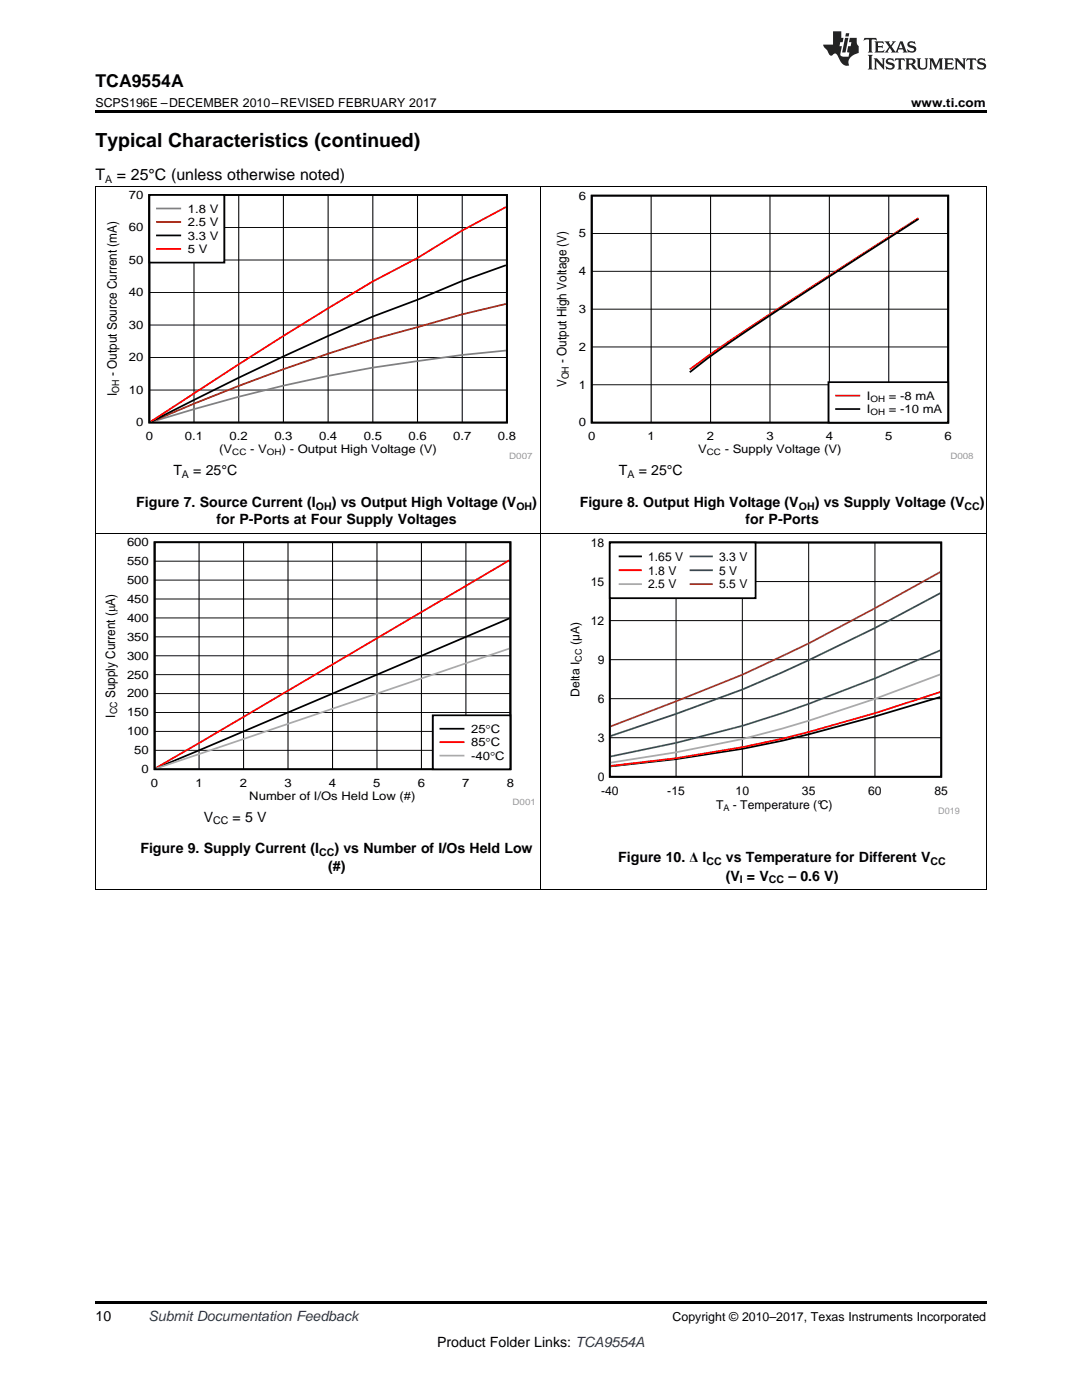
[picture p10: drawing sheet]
<svg xmlns="http://www.w3.org/2000/svg" width="216mm" height="279mm" viewBox="0 0 216 279" stroke-linecap="round" stroke-linejoin="round" font-family="sans-serif">
<path d="M19 259.7h177.8v.5h-177.8z" fill="#000"/>
<path d="M19.1 106.4v71.1M107.9 106.4v71.1M196.8 106.4v71.1M19 177.5h177.8" fill="none" stroke="#000" stroke-width=".2"/>
<path d="M113.3 107.3h78.2v55.2h-78.2z" fill-rule="evenodd" fill="#fff"/>
<path d="M121.7 108.3h66.1v46.7h-66.1zM187.6 139.1l-13 3.9a249.5 249.5 0 0 1-52.8 9.9" fill="none" stroke="#000" stroke-width=".35"/>
<path d="M121.7 116.1h66.1M134.9 108.3v46.7M148.1 108.3v46.7M161.4 108.3v46.7M174.6 108.3v46.7M121.7 139.4h66.1M121.7 131.7h66.1M121.7 123.9h66.1M121.7 147.2h66.1" fill="none" stroke="#000" stroke-width=".2"/>
<path d="M187.6 138.1a273.6 273.6 0 0 1-52.7 13.2l-13.1 1.6" fill="none" stroke="#f00" stroke-width=".35"/>
<path d="M187.6 134.6a301.4 301.4 0 0 1-39.5 12.9l-13.2 2.6-13.1 2.1" fill="none" stroke="#aaa" stroke-width=".35"/>
<path d="M187.6 129.8a320.8 320.8 0 0 1-39.5 15.1l-13.2 3.4-13.1 2.7" fill="none" stroke="#295c75" stroke-width=".35"/>
<path d="M187.6 118.4a328.7 328.7 0 0 1-65.8 28.5" fill="none" stroke="#286b49" stroke-width=".35"/>
<path d="M187.6 114.2l-13 7.2a297.4 297.4 0 0 1-39.7 18.6l-13.1 5" fill="none" stroke="#9e3a3a" stroke-width=".35"/>
<path d="M121.7 108.3h29.1v11.1h-29.1z" fill-rule="evenodd" fill="#fff"/>
<path d="M121.7 108.3h29.1v11.1h-29.1zM123.6 111h4.3" fill="none" stroke="#000" stroke-width=".35"/>
<path d="M123.6 113.8h4.3" fill="none" stroke="#f00" stroke-width=".35"/>
<path d="M123.6 116.6h4.3" fill="none" stroke="#aaa" stroke-width=".35"/>
<path d="M137.8 111h4.3" fill="none" stroke="#295c75" stroke-width=".35"/>
<path d="M137.8 113.8h4.3" fill="none" stroke="#286b49" stroke-width=".35"/>
<path d="M137.8 116.6h4.3" fill="none" stroke="#9e3a3a" stroke-width=".35"/>
<path d="M30.9 108.2h70.9v45.3h-70.9zM101.6 123.4l-70.5 30" fill="none" stroke="#000" stroke-width=".36"/>
<g fill="none" stroke="#000" stroke-width=".2">
<path d="M30.9 119.5h70.9M30.9 115.8h70.9M30.9 112h70.9M39.7 108.2v45.3M48.6 108.2v45.3M57.5 108.2v45.3M66.4 108.2v45.3M75.2 108.2v45.3M84.1 108.2v45.3M93 108.2v45.3M30.9 138.4h70.9M30.9 134.6h70.9"/>
<path d="M30.9 130.9h70.9M30.9 127.1h70.9M30.9 123.3h70.9M30.9 149.7h70.9M30.9 146h70.9M30.9 142.2h70.9"/>
</g>
<path d="M101.6 111.8l-70.6 41.5" fill="none" stroke="#f00" stroke-width=".36"/>
<path d="M101.6 129.4l-70.4 24" fill="none" stroke="#aaa" stroke-width=".36"/>
<path d="M86.4 142.8h15.4v10.7h-15.4z" fill-rule="evenodd" fill="#fff"/>
<path d="M29.8 38.9h71.4v45.4h-71.4zM101 52.9l-8.8 3.2-8.9 3.7-8.9 3.4a634.1 634.1 0 0 0-44.3 21M86.4 142.8h15.4v10.7h-15.4zM87.9 145.4h4.6" fill="none" stroke="#000" stroke-width=".36"/>
<path d="M101 41.3l-8.8 4.7-8.9 5.5-8.9 4.7a1011.6 1011.6 0 0 0-44.3 28M87.9 148.1h4.6" fill="none" stroke="#f00" stroke-width=".36"/>
<path d="M87.9 150.8h4.6" fill="none" stroke="#aaa" stroke-width=".36"/>
<g fill="none" stroke="#000" stroke-width=".2">
<path d="M19.1 37.2v69.2M38.7 38.9v45.4M47.6 38.9v45.4M56.6 38.9v45.4M65.5 38.9v45.4M74.4 38.9v45.4M83.3 38.9v45.4M92.2 38.9v45.4M107.9 37.2v69.2M196.8 37.2v69.2M29.8 58.4h71.4M29.8 51.9h71.4"/>
<path d="M29.8 45.4h71.4M29.8 77.8h71.4M29.8 71.4h71.4M29.8 64.9h71.4M19 106.4h177.8"/>
</g>
<path d="M101 70a396.1 396.1 0 0 0-35.5 5 352.9 352.9 0 0 0-35.1 9.2" fill="none" stroke="#808080" stroke-width=".36"/>
<path d="M101 60.7l-8.8 2-8.9 2.6a346.4 346.4 0 0 0-44.6 15.3l-8.5 3.6" fill="none" stroke="#930" stroke-width=".36"/>
<path d="M29.8 38.9h15v13.5h-15z" fill-rule="evenodd" fill="#fff"/>
<path d="M29.8 38.9h15v13.5h-15zM118.1 39h71.1v45.3h-71.1zM31.3 47h4.7M183.3 43.7l-33.2 21.6a174.1 174.1 0 0 0-12.5 9" fill="none" stroke="#000" stroke-width=".36"/>
<path d="M31.3 41.6h4.7" fill="none" stroke="#808080" stroke-width=".36"/>
<path d="M31.3 44.3h4.7" fill="none" stroke="#930" stroke-width=".36"/>
<path d="M31.3 49.7h4.7M183.3 43.5l-11.9 7.7a616.4 616.4 0 0 0-33.8 22.5" fill="none" stroke="#f00" stroke-width=".36"/>
<path d="M129.9 39v45.4M141.8 39v45.4M153.6 39v45.4M165.5 39v45.4M177.3 39v45.4M118.1 54.1h71.1M118.1 46.6h71.1M118.1 76.8h71.1M118.1 69.2h71.1M118.1 61.7h71.1" fill="none" stroke="#000" stroke-width=".2"/>
<path d="M165.3 76.3h23.9v8h-23.9z" fill-rule="evenodd" fill="#fff"/>
<path d="M165.3 76.3h23.9v8h-23.9zM166.8 81.6h4.7" fill="none" stroke="#000" stroke-width=".36"/>
<path d="M166.8 78.9h4.7" fill="none" stroke="#f00" stroke-width=".36"/>
<path d="M19 37.2h177.8" fill="none" stroke="#000" stroke-width=".2"/>
<path d="M19 22h177.8v.5h-177.8z" fill="#000"/>
<g fill="#231f20">
<path d="M172.5 7.6l-.1 .5 .4-.2h.6v.1v2.1l-.2 .4h.9l-.2-.4v-2.1l.1-.1h.5l.5 .2-.2-.5zM174.5 8.3l.2 .3v1.5l-.2 .4h1.8l.2-.6a1.04 1.04 0 0 1-1.3 .2v-.7h.6l.3 .2v-.6l-.3 .2h-.6v-.6l.8-.1 .4 .3-.2-.5zM176.5 8.3l.9 1.1-.9 1.1h.8l-.2-.2 .4-.7 .5 .7-.2 .2h1.5l-.2-.2 .2-.4h.9l.1 .4-.2 .2h1l-.3-.3-.7-1.9h-.5l-.9 2-.8-1 .9-1h-.8l.1 .3-.4 .5-.3-.6 .1-.2zM179.7 8.6l.4 1h-.7zM181.3 8.4a.63 .63 0 0 0-.2 .7 .63 .63 0 0 0 .6 .4l.6 .2 .1 .2a.75 .75 0 0 1-.7 .4 .75 .75 0 0 1-.6-.5l.1 .7 .1-.1a1.11 1.11 0 0 0 1.5-.6 1.13 1.13 0 0 0-1.2-.8l-.1-.4a1.04 1.04 0 0 1 1.2 .2l-.2-.5-.2 .1-.4-.2zM173.2 10.9l.2 .4v2.2l-.2 .4h1l-.3-.4v-2.2l.3-.4zM174.3 11.6l.3 .4v1.5l-.3 .4h.8l-.2-.4v-1.3l1.5 1.7v-1.9l.2-.4h-.7l.2 .4v.9l-1.1-1.3zM177 11.8a.62 .62 0 0 0-.2 .7 .62 .62 0 0 0 .6 .4l.6 .1 .1 .3a.76 .76 0 0 1-.7 .3 .76 .76 0 0 1-.7-.4l.2 .7 .1-.1a1.11 1.11 0 0 0 1.5-.6 1.13 1.13 0 0 0-1.2-.8l-.1-.4a1.04 1.04 0 0 1 1.2 .2l-.2-.6-.2 .1-.5-.1zM178.7 11.6l-.2 .6a.61 .61 0 0 1 .8-.3v1.6l-.2 .4h.9l-.2-.4v-1.6a.63 .63 0 0 1 .7 .3l-.1-.6zM180.6 11.6l.3 .4v1.5l-.3 .4h1l-.2-.2-.1-.8 .6 .2a.76 .76 0 0 0 1.2 .7l-1-1a.58 .58 0 0 0 .6-.5 .58 .58 0 0 0-.5-.6zM181.4 11.9h.1a.45 .45 0 0 1 .5 .1 .45 .45 0 0 1 .1 .5l-.8 .2zM182.9 11.6l.2 .2a2.17 2.17 0 0 0 .3 1.9 .99 .99 0 0 0 1.6-.6v-1.1l.2-.4h-.7l.2 .2a1.92 1.92 0 0 1-.2 1.8 .6 .6 0 0 1-.9-.5v-1.1l.2-.4zM185.4 11.6l.2 .4v1.5l-.2 .4h.7l-.2-.4v-1.4l.8 1.8 .8-1.8v1.4l-.2 .4h.9l-.2-.4v-1.5l.2-.4h-.8l-.6 1.5-.6-1.5zM188.4 11.6l.2 .4v1.5l-.2 .4h1.8l.1-.6a1.04 1.04 0 0 1-1.2 .1v-.6h.5l.4 .2v-.6l-.4 .2h-.5v-.7h.8l.3 .3-.1-.6zM190.5 11.6l.2 .4v1.5l-.2 .4h.7l-.2-.4v-1.3l1.5 1.7v-1.9l.2-.4h-.7l.2 .4v.9l-1.1-1.3zM192.9 11.6l-.1 .6a.61 .61 0 0 1 .7-.3l.1 1.6-.3 .4h1l-.3-.4 .1-1.6a.63 .63 0 0 1 .7 .3l-.1-.6zM195.2 11.8a.62 .62 0 0 0-.2 .7 .62 .62 0 0 0 .6 .4l.6 .1 .1 .3a.76 .76 0 0 1-.7 .3 .76 .76 0 0 1-.6-.4l.1 .7 .1-.1a1.11 1.11 0 0 0 1.6-.6 1.13 1.13 0 0 0-1.3-.8l-.1-.4a1.04 1.04 0 0 1 1.2 .2l-.1-.6-.2 .1-.5-.1z"/>
<path d="M166.2 6.3v2.6h-1.9v.4l.8 .9a.91 .91 0 0 0 1 .8 .56 .56 0 0 1 .5-.3 .56 .56 0 0 1 .5 .3l.4 .8a1.53 1.53 0 0 0 1.9 1.2 1.54 1.54 0 0 1 1-2.1l.9-.3v-1.4a1.52 1.52 0 0 1-.4-1.6h-1.3l-.2 .8h.5l-.2 .8h-.5l-.1 1v.2l.4 .1-.2 .8a1.93 1.93 0 0 1-1.6-.3l.3-1.8h-.5l.2-.8h.4l.2-.8h-.4v-1.3zM168.6 7.6l-.6 2.9h.7l.6-2.9zM168.8 6.6l-.1 .7h.6l.2-.7z"/>
</g>
<text font-size="3.9" x="19" y="29.3">Typical Characteristics (continued)</text>
<text font-size="3.5" x="19" y="17.3">TCA9554A</text>
<g font-size="3.2">
<text x="19" y="36">T</text>
<text x="23.3" y="36">= 25°C (unless otherwise noted)</text>
</g>
<g font-size="2.8">
<text x="34.6" y="94.8">T</text>
<text x="38.6" y="94.8">= 25°C</text>
<text x="123.5" y="94.8">T</text>
<text x="127.5" y="94.8">= 25°C</text>
<text x="27.2" y="101.1">Figure 7. Source Current (I</text>
<text x="66.2" y="101.1">) vs Output High Voltage (V</text>
<text x="106.2" y="101.1">)</text>
<text x="115.7" y="101.1">Figure 8. Output High Voltage (V</text>
<text x="162.6" y="101.1">) vs Supply Voltage (V</text>
<text x="195.5" y="101.1">)</text>
<text x="43.2" y="104.7">for P-Ports at Four Supply Voltages</text>
<text x="148.8" y="104.7">for P-Ports</text>
<text x="40.7" y="164">V</text>
<text x="46.4" y="164">= 5 V</text>
<text x="28" y="170.3">Figure 9. Supply Current (I</text>
<text x="65.5" y="173.8">(#)</text>
<text x="66.7" y="170.3">) vs Number of I/Os Held Low</text>
<text x="123.4" y="172">Figure 10. Δ I</text>
<text x="144.9" y="172">vs Temperature for Different V</text>
<text x="144.8" y="175.8">(V = V</text>
<text x="157.3" y="175.8">– 0.6 V)</text>
<text x="19" y="263.6">10</text>
<text x="87.2" y="268.9">Product Folder Links: TCA9554A</text>
</g>
<text font-size="2.8" fill="#0000c8" x="29.6" y="263.6">Submit Documentation Feedback</text>
<g font-size="2.6">
<text x="23.3" y="75.1" transform="rotate(-90 23.3 75.1)">- Output Source Current (mA)</text>
<text x="113.1" y="77.3" transform="rotate(-90 113.1 77.3)">V</text>
<text x="113.1" y="72.4" transform="rotate(-90 113.1 72.4)">- Output High Voltage (V)</text>
<text x="23.3" y="79" transform="rotate(-90 23.3 79)">I</text>
<text x="23" y="143.2" transform="rotate(-90 23 143.2)">I</text>
<text x="23" y="139.3" transform="rotate(-90 23 139.3)">Supply Current (PA)</text>
</g>
<g font-size="2.5">
<text x="19" y="21.4">SCPS196E –DECEMBER 2010–REVISED FEBRUARY 2017</text>
<text x="181.8" y="21.4">www.ti.com</text>
<text x="134.2" y="263.6">Copyright © 2010–2017, Texas Instruments Incorporated</text>
</g>
<g font-size="2.4">
<text x="25.7" y="39.7">70</text>
<text x="25.7" y="46.2">60</text>
<text x="37.5" y="42.4">1.8 V</text>
<text x="37.5" y="45.1">2.5 V</text>
<text x="37.5" y="47.8">3.3 V</text>
<text x="25.7" y="52.7">50</text>
<text x="37.5" y="50.5">5 V</text>
<text x="25.7" y="59.1">40</text>
<text x="25.7" y="65.6">30</text>
<text x="25.7" y="72.1">20</text>
<text x="25.7" y="78.6">10</text>
<text x="27.2" y="85.1">0</text>
<text x="29.1" y="87.8">0</text>
<text x="36.9" y="87.8">0.1</text>
<text x="45.8" y="87.8">0.2</text>
<text x="54.7" y="87.8">0.3</text>
<text x="63.7" y="87.8">0.4</text>
<text x="72.6" y="87.8">0.5</text>
<text x="81.5" y="87.8">0.6</text>
<text x="90.4" y="87.8">0.7</text>
<text x="99.3" y="87.8">0.8</text>
<text x="43.7" y="90.5">(V</text>
<text x="49.9" y="90.5">- V</text>
<text x="56.2" y="90.5">) - Output High Voltage (V)</text>
<text x="117.9" y="109.1">18</text>
<text x="129.3" y="111.9">1.65 V</text>
<text x="143.5" y="111.9">3.3 V</text>
<text x="117.9" y="116.9">15</text>
<text x="129.3" y="114.7">1.8 V</text>
<text x="129.3" y="117.4">2.5 V</text>
<text x="143.5" y="114.7">5 V</text>
<text x="143.5" y="117.4">5.5 V</text>
<text x="117.9" y="124.7">12</text>
<text x="115.7" y="128.8" transform="rotate(-90 115.7 128.8)">(µA)</text>
<text x="119.3" y="132.4">9</text>
<text x="115.7" y="139.1" transform="rotate(-90 115.7 139.1)">Delta I</text>
<text x="119.3" y="140.2">6</text>
<text x="119.3" y="148">3</text>
<text x="119.3" y="155.8">0</text>
<text x="119.9" y="158.6">-40</text>
<text x="133.2" y="158.6">-15</text>
<text x="142.9" y="161.4">T</text>
<text x="146.2" y="161.4">- Temperature (°C)</text>
<text x="146.8" y="158.6">10</text>
<text x="160" y="158.6">35</text>
<text x="173.2" y="158.6">60</text>
<text x="186.5" y="158.6">85</text>
</g>
<g font-size="2.3">
<text x="115.5" y="39.8">6</text>
<text x="115.5" y="47.4">5</text>
<text x="115.5" y="54.9">4</text>
<text x="115.5" y="62.5">3</text>
<text x="115.5" y="70">2</text>
<text x="115.5" y="77.6">1</text>
<text x="173" y="79.8">I</text>
<text x="173" y="82.5">I</text>
<text x="177.4" y="79.8">= -8 mA</text>
<text x="177.4" y="82.5">= -10 mA</text>
<text x="115.5" y="85.1">0</text>
<text x="117.4" y="87.8">0</text>
<text x="129.2" y="87.8">1</text>
<text x="141.1" y="87.8">2</text>
<text x="152.9" y="87.8">3</text>
<text x="164.8" y="87.8">4</text>
<text x="176.6" y="87.8">5</text>
<text x="188.5" y="87.8">6</text>
<text x="139.3" y="90.5">V</text>
<text x="144.6" y="90.5">- Supply Voltage (V)</text>
<text x="25.3" y="112.8">550</text>
<text x="25.3" y="109">600</text>
<text x="25.3" y="116.5">500</text>
<text x="25.3" y="124.1">400</text>
<text x="25.3" y="120.3">450</text>
<text x="25.3" y="131.6">300</text>
<text x="25.3" y="127.9">350</text>
<text x="25.3" y="135.4">250</text>
<text x="25.3" y="143">150</text>
<text x="25.3" y="139.2">200</text>
<text x="25.3" y="146.7">100</text>
<text x="94" y="146.3">25qC</text>
<text x="94" y="149">85qC</text>
<text x="26.8" y="150.5">50</text>
<text x="28.2" y="154.3">0</text>
<text x="94" y="151.6">-40qC</text>
<text x="30.1" y="157">0</text>
<text x="39" y="157">1</text>
<text x="47.9" y="157">2</text>
<text x="49.8" y="159.7">Number of I/Os Held Low (#)</text>
<text x="56.7" y="157">3</text>
<text x="65.6" y="157">4</text>
<text x="74.5" y="157">5</text>
<text x="83.4" y="157">6</text>
<text x="92.2" y="157">7</text>
<text x="101.1" y="157">8</text>
</g>
<g font-size="2.1">
<text x="21" y="36.6">A</text>
<text x="36.3" y="95.4">A</text>
<text x="125.2" y="95.4">A</text>
<text x="63" y="101.7">OH</text>
<text x="103" y="101.7">OH</text>
<text x="159.4" y="101.7">OH</text>
<text x="192.5" y="101.7">CC</text>
<text x="42.5" y="164.5">CC</text>
<text x="63.7" y="170.9">CC</text>
<text x="141" y="172.6">CC</text>
<text x="185.7" y="172.6">CC</text>
<text x="147.6" y="176.3">I</text>
<text x="153.4" y="176.3">CC</text>
</g>
<g font-size="2">
<text x="113.5" y="75.7" transform="rotate(-90 113.5 75.7)">OH</text>
<text x="23.8" y="78.4" transform="rotate(-90 23.8 78.4)">OH</text>
<text x="23.4" y="142.5" transform="rotate(-90 23.4 142.5)">CC</text>
</g>
<g font-size="1.8">
<text x="173.7" y="80.2">OH</text>
<text x="173.7" y="82.9">OH</text>
<text x="46.3" y="90.9">CC</text>
<text x="53.3" y="90.9">OH</text>
<text x="141" y="90.9">CC</text>
<text x="116.1" y="132.1" transform="rotate(-90 116.1 132.1)">CC</text>
<text x="144.4" y="161.8">A</text>
</g>
<g font-size="1.8" fill="#999">
<text x="101.6" y="91.5">D007</text>
<text x="189.6" y="91.5">D008</text>
<text x="102.3" y="160.7">D001</text>
<text x="187.2" y="162.4">D019</text>
</g>
</svg>
